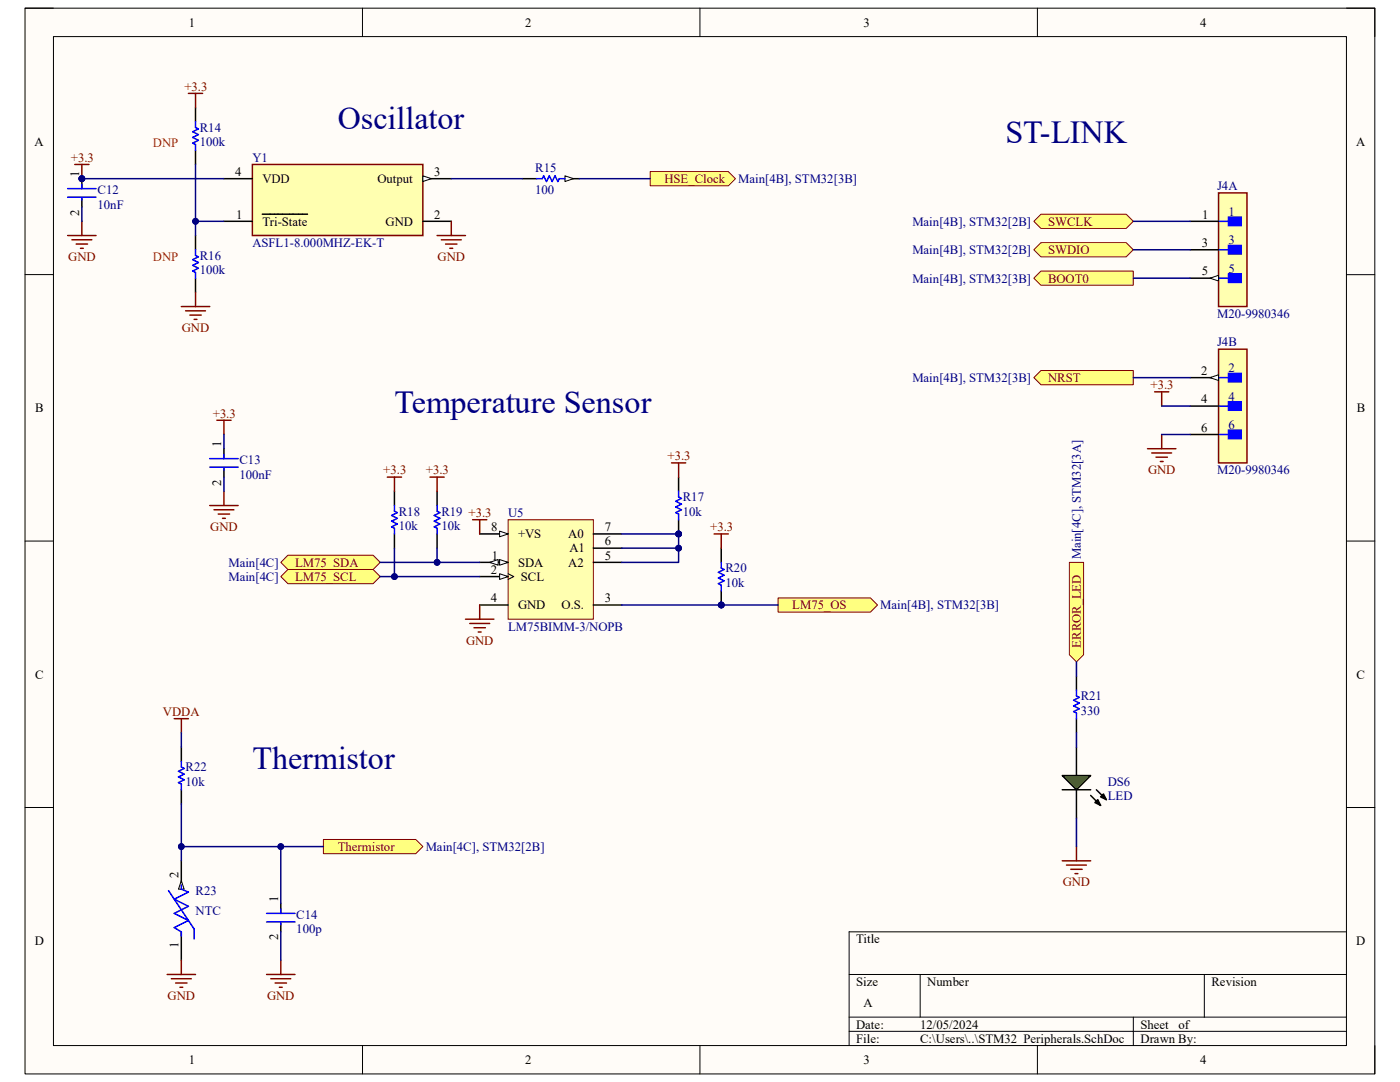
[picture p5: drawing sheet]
<svg xmlns="http://www.w3.org/2000/svg" width="279mm" height="216mm" viewBox="0 0 279 216" stroke-linecap="round" stroke-linejoin="round" font-family="sans-serif">
<path d="M5 1.6h269.4v212.7h-269.4z" fill-rule="evenodd" fill="#fffcf8"/>
<path d="M5 1.6h269.4v212.7h-269.4z" fill="none" stroke="#000" stroke-width=".2"/>
<path d="M10.7 7.3h258v201.3h-258z" fill-rule="evenodd" fill="#fffcf8"/>
<g fill="none" stroke="#000" stroke-width=".2">
<path d="M5 1.6h5.7M10.7 7.3h258v201.3h-258zM72.3 1.6v5.7M139.7 1.6v5.7M207 1.6v5.7M268.7 1.6h5.7v5.7M5 54.8h5.7M268.7 54.8h5.7M5 108h5.7M268.7 108h5.7M5 161.1h5.7M268.7 161.1h5.7"/>
<path d="M169.5 194.4h99.2M183.6 194.4v8.6M240.3 194.4v8.6M268.7 185.9h-99.2v22.7M72.3 208.6v5.7M139.7 208.6v5.7M169.5 203h99.2M169.5 205.8h99.2M207 208.6v5.7M226.2 203v5.6M274.4 208.6v5.7"/>
</g>
<path d="M50.4 32.8h34v14.2h-34z" fill-rule="evenodd" fill="#ffffb0"/>
<path d="M50.4 32.8h34v14.2h-34z" fill="none" stroke="#800000" stroke-width=".3"/>
<path d="M44.7 35.7h5.7M84.4 35.7h5.7M44.7 44.2h5.7M52.3 42.7h9.1" fill="none" stroke="#000" stroke-width=".3"/>
<path d="M84.4 35.1l1.7 .6-1.7 .5z" fill="#f8fcff"/>
<path d="M84.4 35.1l1.7 .6-1.7 .5z" fill="none" stroke="#000" stroke-width=".2"/>
<path d="M84.4 44.2h5.7" fill="none" stroke="#000" stroke-width=".3"/>
<circle cx="16.3" cy="35.7" r=".57" fill="#000080"/>
<circle cx="16.3" cy="35.7" r=".57" fill="none" stroke="#000080" stroke-width=".2"/>
<path d="M16.3 35.7v1.9" fill="none" stroke="#000" stroke-width=".3"/>
<circle cx="16.3" cy="35.7" r=".57" fill="#000080"/>
<circle cx="16.3" cy="35.7" r=".57" fill="none" stroke="#000080" stroke-width=".2"/>
<path d="M16.3 39.6v1.7" fill="none" stroke="#000" stroke-width=".3"/>
<path d="M13.5 37.6h5.7M13.5 39.3h5.7M16.3 36.8v.8M16.3 39.6v.3" fill="none" stroke="#00f" stroke-width=".3"/>
<path d="M129.8 34.2h15.6l1.4 1.5-1.4 1.4h-15.6z" fill-rule="evenodd" fill="#ffff80"/>
<path d="M129.8 34.2h15.6l1.4 1.5-1.4 1.4h-15.6z" fill="none" stroke="#800000" stroke-width=".2"/>
<path d="M112.7 35.7h2.9" fill="none" stroke="#000" stroke-width=".3"/>
<path d="M112.7 35.1l1.7 .6-1.7 .5z" fill="#f8fcff"/>
<path d="M112.7 35.1l1.7 .6-1.7 .5z" fill="none" stroke="#000" stroke-width=".2"/>
<path d="M39 21.5v2.8M39 30v2.8M104.2 35.7h2.9M39 47v2.8M39 55.5v2.8" fill="none" stroke="#000" stroke-width=".3"/>
<path d="M39 24.3v1.1l.6 .3-1.1 .6 1.1 .6-1.1 .5 1.1 .6-1.1 .6 .5 .2v1.2M107.1 35.7h1.1l.3-.6 .6 1.1 .5-1.1 .6 1.1 .6-1.1 .5 1.1 .3-.5h1.1M39 49.8v1.2l.6 .2-1.1 .6 1.1 .6-1.1 .5 1.1 .6-1.1 .6 .5 .3v1.1" fill="none" stroke="#00f" stroke-width=".3"/>
<path d="M37.6 18.6h2.8M39 18.6v2.9M14.9 32.8h2.9M16.3 32.8v2.9" fill="none" stroke="#800000" stroke-width=".3"/>
<circle cx="16.3" cy="35.7" r=".57" fill="#000080"/>
<circle cx="16.3" cy="35.7" r=".57" fill="none" stroke="#000080" stroke-width=".2"/>
<g fill="none" stroke="#800000" stroke-width=".3">
<path d="M13.5 47h5.7M14.4 47.8h3.9M15.2 48.7h2.3M16.1 49.5h.5M16.3 44.2v2.8M39 58.3v2.9M87.2 47h5.7M88.1 47.8h3.9M88.9 48.7h2.3M89.8 49.5h.5M90.1 44.2v2.8M36.2 61.2h5.7"/>
<path d="M37 62h4M37.9 62.9h2.3M38.7 63.7h.6"/>
</g>
<path d="M207.7 42.7h17.1l1.4 1.5-1.4 1.4h-17.1l-1.4-1.4z" fill-rule="evenodd" fill="#ffff80"/>
<path d="M207.7 42.7h17.1l1.4 1.5-1.4 1.4h-17.1l-1.4-1.4z" fill="none" stroke="#800000" stroke-width=".2"/>
<path d="M207.7 48.4h17.1l1.4 1.4-1.4 1.5h-17.1l-1.4-1.5z" fill-rule="evenodd" fill="#ffff80"/>
<path d="M207.7 48.4h17.1l1.4 1.4-1.4 1.5h-17.1l-1.4-1.5z" fill="none" stroke="#800000" stroke-width=".2"/>
<path d="M207.7 54.1h18.5v2.8h-18.5l-1.4-1.4z" fill-rule="evenodd" fill="#ffff80"/>
<path d="M207.7 54.1h18.5v2.8h-18.5l-1.4-1.4z" fill="none" stroke="#800000" stroke-width=".2"/>
<path d="M206.3 75.4l1.4-1.5h18.5v2.9h-18.5z" fill-rule="evenodd" fill="#ffff80"/>
<path d="M206.3 75.4l1.4-1.5h18.5v2.9h-18.5z" fill="none" stroke="#800000" stroke-width=".2"/>
<path d="M243.2 38.5h5.7v22.7h-5.7z" fill-rule="evenodd" fill="#ffffb0"/>
<path d="M243.2 38.5h5.7v22.7h-5.7z" fill="none" stroke="#800000" stroke-width=".3"/>
<path d="M245.2 43.3h2.5v1.7h-2.5z" fill-rule="evenodd" fill="#00f"/>
<path d="M243.2 44.2h2M245.2 43.3h2.5v1.7h-2.5z" fill="none" stroke="#00f" stroke-width=".3"/>
<path d="M245.2 49h2.5v1.7h-2.5z" fill-rule="evenodd" fill="#00f"/>
<path d="M243.2 49.8h2M245.2 49h2.5v1.7h-2.5z" fill="none" stroke="#00f" stroke-width=".3"/>
<path d="M245.2 54.7h2.5v1.7h-2.5z" fill-rule="evenodd" fill="#00f"/>
<path d="M243.2 55.5h2M245.2 54.7h2.5v1.7h-2.5z" fill="none" stroke="#00f" stroke-width=".3"/>
<path d="M237.5 44.2h5.7M237.5 49.8h5.7M237.5 55.5h5.7" fill="none" stroke="#000" stroke-width=".3"/>
<path d="M241.5 55.5l1.7-.6v1.2z" fill="#f8fcff"/>
<path d="M241.5 55.5l1.7-.6v1.2z" fill="none" stroke="#000" stroke-width=".2"/>
<path d="M243.2 69.7h5.7v22.7h-5.7z" fill-rule="evenodd" fill="#ffffb0"/>
<path d="M243.2 69.7h5.7v22.7h-5.7z" fill="none" stroke="#800000" stroke-width=".3"/>
<path d="M245.2 74.5h2.5v1.7h-2.5z" fill-rule="evenodd" fill="#00f"/>
<path d="M243.2 75.4h2M245.2 74.5h2.5v1.7h-2.5z" fill="none" stroke="#00f" stroke-width=".3"/>
<path d="M245.2 80.2h2.5v1.7h-2.5z" fill-rule="evenodd" fill="#00f"/>
<path d="M243.2 81h2M245.2 80.2h2.5v1.7h-2.5z" fill="none" stroke="#00f" stroke-width=".3"/>
<path d="M245.2 85.8h2.5v1.7h-2.5z" fill-rule="evenodd" fill="#00f"/>
<path d="M243.2 86.7h2M245.2 85.8h2.5v1.7h-2.5z" fill="none" stroke="#00f" stroke-width=".3"/>
<path d="M237.5 75.4h5.7" fill="none" stroke="#000" stroke-width=".3"/>
<path d="M241.5 75.4l1.7-.6v1.1z" fill="#f8fcff"/>
<path d="M241.5 75.4l1.7-.6v1.1z" fill="none" stroke="#000" stroke-width=".2"/>
<path d="M237.5 81h5.7M237.5 86.7h5.7" fill="none" stroke="#000" stroke-width=".3"/>
<path d="M230.4 78.2h2.9M231.8 78.2v2.8M229 89.5h5.7M229.9 90.4h3.9M230.7 91.2h2.3M231.6 92.1h.5M231.8 86.7v2.8" fill="none" stroke="#800000" stroke-width=".3"/>
<path d="M101.4 103.7h17v19.9h-17z" fill-rule="evenodd" fill="#ffffb0"/>
<path d="M101.4 103.7h17v19.9h-17z" fill="none" stroke="#800000" stroke-width=".2"/>
<path d="M95.7 112.2h5.7" fill="none" stroke="#000" stroke-width=".3"/>
<path d="M99.7 111.6l1.7 .6-1.7 .6z" fill="#f8fcff"/>
<path d="M99.7 111.6l1.7 .6-1.7 .6z" fill="none" stroke="#000" stroke-width=".2"/>
<path d="M97.7 112.2l1.7-.6v1.2z" fill="#f8fcff"/>
<path d="M97.7 112.2l1.7-.6v1.2z" fill="none" stroke="#000" stroke-width=".2"/>
<path d="M95.7 115.1h5.7" fill="none" stroke="#000" stroke-width=".3"/>
<path d="M99.7 114.5l1.7 .6-1.7 .5z" fill="#f8fcff"/>
<path d="M99.7 114.5l1.7 .6-1.7 .5zM101.4 114.5l1.1 .6-1.1 .5" fill="none" stroke="#000" stroke-width=".2"/>
<path d="M95.7 106.5h5.7M118.4 112.2h5.7M118.4 109.4h5.7M118.4 106.5h5.7M95.7 120.7h5.7M118.4 120.7h5.7" fill="none" stroke="#000" stroke-width=".3"/>
<path d="M99.7 106l1.7 .5-1.7 .6z" fill="#f8fcff"/>
<path d="M99.7 106l1.7 .5-1.7 .6z" fill="none" stroke="#000" stroke-width=".2"/>
<g fill="none" stroke="#800000" stroke-width=".3">
<path d="M43.3 83.9h2.8M44.7 83.9v2.8M44.7 98v2.9M41.9 100.9h5.6M42.7 101.7h4M43.6 102.6h2.2M44.4 103.4h.6M94.3 103.7h2.8M95.7 103.7v2.8M92.9 123.6h5.7M93.7 124.4h4M94.6 125.3h2.3"/>
<path d="M95.5 126.1h.5M95.7 120.7v2.9"/>
</g>
<path d="M44.7 89.5v2M44.7 93.5v1.7" fill="none" stroke="#000" stroke-width=".3"/>
<path d="M41.9 91.5h5.6M41.9 93.2h5.6M44.7 90.7v.8M44.7 93.5v.3" fill="none" stroke="#00f" stroke-width=".3"/>
<circle cx="135.4" cy="106.5" r=".57" fill="#000080"/>
<circle cx="135.4" cy="106.5" r=".57" fill="none" stroke="#000080" stroke-width=".2"/>
<path d="M135.4 95.2v2.8M135.4 103.7v2.8" fill="none" stroke="#000" stroke-width=".3"/>
<circle cx="135.4" cy="106.5" r=".57" fill="#000080"/>
<circle cx="135.4" cy="106.5" r=".57" fill="none" stroke="#000080" stroke-width=".2"/>
<path d="M135.4 98v1.2l.6 .3-1.1 .5 1.1 .6-1.1 .6 1.1 .5-1.1 .6 .5 .3v1.1" fill="none" stroke="#00f" stroke-width=".3"/>
<path d="M134 92.4h2.8M135.4 92.4v2.8" fill="none" stroke="#800000" stroke-width=".3"/>
<circle cx="143.9" cy="120.7" r=".57" fill="#000080"/>
<circle cx="143.9" cy="120.7" r=".57" fill="none" stroke="#000080" stroke-width=".2"/>
<path d="M143.9 109.4v2.8M143.9 117.9v2.8" fill="none" stroke="#000" stroke-width=".3"/>
<circle cx="143.9" cy="120.7" r=".57" fill="#000080"/>
<circle cx="143.9" cy="120.7" r=".57" fill="none" stroke="#000080" stroke-width=".2"/>
<path d="M143.9 112.2v1.1l.6 .3-1.1 .6 1.1 .6-1.1 .5 1.1 .6-1.1 .6 .5 .3v1.1" fill="none" stroke="#00f" stroke-width=".3"/>
<path d="M142.5 106.5h2.9M143.9 106.5v2.9" fill="none" stroke="#800000" stroke-width=".3"/>
<path d="M155.3 119.3h18.4l1.4 1.4-1.4 1.4h-18.4z" fill-rule="evenodd" fill="#ffff80"/>
<path d="M155.3 119.3h18.4l1.4 1.4-1.4 1.4h-18.4z" fill="none" stroke="#800000" stroke-width=".2"/>
<path d="M78.7 98v2.9M87.2 98v2.9M78.7 106.5v2.9M87.2 106.5v2.9" fill="none" stroke="#000" stroke-width=".3"/>
<path d="M78.7 100.9v1.1l.6 .3-1.1 .6 1.1 .5-1.1 .6 1.1 .6-1.1 .5 .5 .3v1.1M87.2 100.9v1.1l.6 .3-1.1 .6 1.1 .5-1.1 .6 1.1 .6-1.1 .5 .5 .3v1.1" fill="none" stroke="#00f" stroke-width=".3"/>
<path d="M77.3 95.2h2.8M78.7 95.2v2.8M85.8 95.2h2.8M87.2 95.2v2.8" fill="none" stroke="#800000" stroke-width=".3"/>
<path d="M57.5 110.8h17l1.4 1.4-1.4 1.4h-17l-1.5-1.4z" fill-rule="evenodd" fill="#ffff80"/>
<path d="M57.5 110.8h17l1.4 1.4-1.4 1.4h-17l-1.5-1.4z" fill="none" stroke="#800000" stroke-width=".2"/>
<path d="M57.5 113.6h17l1.4 1.5-1.4 1.4h-17l-1.5-1.4z" fill-rule="evenodd" fill="#ffff80"/>
<path d="M57.5 113.6h17l1.4 1.5-1.4 1.4h-17l-1.5-1.4z" fill="none" stroke="#800000" stroke-width=".2"/>
<path d="M214.8 149.1v5.6M214.8 157.6v5.7" fill="none" stroke="#000" stroke-width=".3"/>
<path d="M212 154.7h5.7l-2.9 2.9z" fill="#00bf00"/>
<path d="M214.8 134.9v2.8M212 154.7h5.7l-2.9 2.9zM212 157.6h5.7M214.8 143.4v2.8M217.7 158.7l1.9 2M218.8 157.6l2 2M219.6 159l.6-.6 .6 1.2zM218.5 160.1l.6-.5 .5 1.1z" fill="none" stroke="#000" stroke-width=".3"/>
<path d="M219.6 159l.6-.6 .6 1.2zM218.5 160.1l.6-.5 .5 1.1z" fill="#000"/>
<path d="M214.8 137.7v1.2l.6 .2-1.1 .6 1.1 .6-1.1 .6 1.1 .5-1.1 .6 .5 .3v1.1" fill="none" stroke="#00f" stroke-width=".3"/>
<path d="M212 171.8h5.7M212.8 172.6h4M213.7 173.5h2.3M214.5 174.3h.6M214.8 168.9v2.9" fill="none" stroke="#800000" stroke-width=".3"/>
<path d="M213.4 112.2h2.8v18.5l-1.4 1.4-1.4-1.4z" fill-rule="evenodd" fill="#ffff80"/>
<path d="M213.4 112.2h2.8v18.5l-1.4 1.4-1.4-1.4z" fill="none" stroke="#800000" stroke-width=".2"/>
<path d="M16.3 35.7h28.4" fill="none" stroke="#000080" stroke-width=".3"/>
<circle cx="16.3" cy="35.7" r=".57" fill="#000080"/>
<circle cx="16.3" cy="35.7" r=".57" fill="none" stroke="#000080" stroke-width=".2"/>
<path d="M39 32.8v11.4h5.7M90.1 35.7h14.1M115.6 35.7h14.2" fill="none" stroke="#000080" stroke-width=".3"/>
<circle cx="39" cy="44.2" r=".57" fill="#000080"/>
<circle cx="39" cy="44.2" r=".57" fill="none" stroke="#000080" stroke-width=".2"/>
<path d="M39 44.2v2.8" fill="none" stroke="#000080" stroke-width=".3"/>
<circle cx="39" cy="44.2" r=".57" fill="#000080"/>
<circle cx="39" cy="44.2" r=".57" fill="none" stroke="#000080" stroke-width=".2"/>
<path d="M16.3 41.3v2.9M226.2 49.8h11.3M226.2 55.5h11.3M226.2 44.2h11.3M226.2 75.4h11.3M44.7 86.7v2.8M44.7 95.2v2.8M231.8 86.7h5.7M231.8 81h5.7M124.1 106.5h11.3" fill="none" stroke="#000080" stroke-width=".3"/>
<circle cx="135.4" cy="106.5" r=".57" fill="#000080"/>
<circle cx="135.4" cy="106.5" r=".57" fill="none" stroke="#000080" stroke-width=".2"/>
<path d="M78.7 109.4v5.7h17" fill="none" stroke="#000080" stroke-width=".3"/>
<circle cx="78.7" cy="115.1" r=".57" fill="#000080"/>
<circle cx="78.7" cy="115.1" r=".57" fill="none" stroke="#000080" stroke-width=".2"/>
<path d="M87.2 109.4v2.8h8.5" fill="none" stroke="#000080" stroke-width=".3"/>
<circle cx="87.2" cy="112.2" r=".57" fill="#000080"/>
<circle cx="87.2" cy="112.2" r=".57" fill="none" stroke="#000080" stroke-width=".2"/>
<path d="M75.9 112.2h11.3" fill="none" stroke="#000080" stroke-width=".3"/>
<circle cx="87.2" cy="112.2" r=".57" fill="#000080"/>
<circle cx="87.2" cy="112.2" r=".57" fill="none" stroke="#000080" stroke-width=".2"/>
<path d="M75.9 115.1h2.8" fill="none" stroke="#000080" stroke-width=".3"/>
<circle cx="78.7" cy="115.1" r=".57" fill="#000080"/>
<circle cx="78.7" cy="115.1" r=".57" fill="none" stroke="#000080" stroke-width=".2"/>
<path d="M135.4 106.5v2.9h-11.3" fill="none" stroke="#000080" stroke-width=".3"/>
<circle cx="135.4" cy="106.5" r=".57" fill="#000080"/>
<circle cx="135.4" cy="106.5" r=".57" fill="none" stroke="#000080" stroke-width=".2"/>
<circle cx="135.4" cy="109.4" r=".57" fill="#000080"/>
<circle cx="135.4" cy="109.4" r=".57" fill="none" stroke="#000080" stroke-width=".2"/>
<path d="M135.4 109.4v2.8h-11.3" fill="none" stroke="#000080" stroke-width=".3"/>
<circle cx="135.4" cy="109.4" r=".57" fill="#000080"/>
<circle cx="135.4" cy="109.4" r=".57" fill="none" stroke="#000080" stroke-width=".2"/>
<path d="M124.1 120.7h19.8M214.8 132.1v2.8M214.8 146.2v2.9M214.8 163.3v5.6" fill="none" stroke="#000080" stroke-width=".3"/>
<circle cx="143.9" cy="120.7" r=".57" fill="#000080"/>
<circle cx="143.9" cy="120.7" r=".57" fill="none" stroke="#000080" stroke-width=".2"/>
<path d="M143.9 120.7h11.4" fill="none" stroke="#000080" stroke-width=".3"/>
<circle cx="143.9" cy="120.7" r=".57" fill="#000080"/>
<circle cx="143.9" cy="120.7" r=".57" fill="none" stroke="#000080" stroke-width=".2"/>
<path d="M36.2 171.8v5.6M36.2 185.9v5.7" fill="none" stroke="#000" stroke-width=".3"/>
<path d="M36.2 175.7l.6 1.7h-1.2z" fill="#f8fcff"/>
<path d="M36.2 175.7l.6 1.7h-1.2z" fill="none" stroke="#000" stroke-width=".2"/>
<path d="M36.2 151.9v1.1l.6 .3-1.2 .6 1.2 .6-1.2 .5 1.2 .6-1.2 .6 .6 .2v1.2M33.6 177.7l5.1 7.7v2M36.2 176.6v.8l1.4 .6-2.8 1.4 2.8 1.4-2.8 1.5 2.8 1.4-2.8 1.4 1.4 .8v.9" fill="none" stroke="#00f" stroke-width=".3"/>
<path d="M36.2 149.1v2.8M36.2 157.6v2.8" fill="none" stroke="#000" stroke-width=".3"/>
<path d="M34.8 143.4h2.8M36.2 143.4v2.8" fill="none" stroke="#800000" stroke-width=".3"/>
<path d="M36.2 146.2v2.9M36.2 160.4v11.4" fill="none" stroke="#000080" stroke-width=".3"/>
<circle cx="36.2" cy="168.9" r=".57" fill="#000080"/>
<circle cx="36.2" cy="168.9" r=".57" fill="none" stroke="#000080" stroke-width=".2"/>
<path d="M33.4 194.4h5.6M34.2 195.3h4M35.1 196.2h2.2M35.9 197h.6M36.2 191.6v2.8M53.2 194.4h5.7M54 195.3h4M54.9 196.2h2.3M55.8 197h.5M56 191.6v2.8" fill="none" stroke="#800000" stroke-width=".3"/>
<path d="M56 180.3v2M56 184.2v1.7" fill="none" stroke="#000" stroke-width=".3"/>
<path d="M53.2 182.3h5.7M53.2 184h5.7M56 181.4v.9M56 184.2v.3" fill="none" stroke="#00f" stroke-width=".3"/>
<path d="M36.2 168.9h19.8v11.4M56 185.9v5.7" fill="none" stroke="#000080" stroke-width=".3"/>
<circle cx="36.2" cy="168.9" r=".57" fill="#000080"/>
<circle cx="36.2" cy="168.9" r=".57" fill="none" stroke="#000080" stroke-width=".2"/>
<circle cx="56" cy="168.9" r=".57" fill="#000080"/>
<circle cx="56" cy="168.9" r=".57" fill="none" stroke="#000080" stroke-width=".2"/>
<path d="M64.5 167.5h18.5l1.4 1.4-1.4 1.4h-18.5z" fill-rule="evenodd" fill="#ffff80"/>
<path d="M64.5 167.5h18.5l1.4 1.4-1.4 1.4h-18.5z" fill="none" stroke="#800000" stroke-width=".2"/>
<path d="M56 168.9h8.5" fill="none" stroke="#000080" stroke-width=".3"/>
<circle cx="56" cy="168.9" r=".57" fill="#000080"/>
<circle cx="56" cy="168.9" r=".57" fill="none" stroke="#000080" stroke-width=".2"/>
<g font-size="6.4" fill="#000080">
<text x="67.4" y="25.8">Oscillator</text>
<text x="200.7" y="28.6">ST-LINK</text>
<text x="78.7" y="82.5">Temperature Sensor</text>
<text x="50.4" y="153.4">Thermistor</text>
</g>
<g font-size="2.5">
<text x="37.7" y="5.3">1</text>
<text x="104.8" y="5.3">2</text>
<text x="172.3" y="5.3">3</text>
<text x="239.5" y="5.3">4</text>
<text x="6.9" y="29.1">A</text>
<text x="270.6" y="29.1">A</text>
<text x="15.8" y="35.3" transform="rotate(-90 15.8 35.3)">1</text>
<text x="46.9" y="35.1">4</text>
<text x="86.7" y="35.1">3</text>
<text x="52.4" y="36.5">VDD</text>
<text x="75.3" y="36.5">Output</text>
<text x="15.8" y="43.1" transform="rotate(-90 15.8 43.1)">2</text>
<text x="47.1" y="43.6">1</text>
<text x="52.4" y="45">Tri-State</text>
<text x="77" y="45">GND</text>
<text x="86.7" y="43.6">2</text>
<text x="239.9" y="43.6">1</text>
<text x="239.9" y="49.3">3</text>
<text x="239.8" y="54.9">5</text>
<text x="239.7" y="74.8">2</text>
<text x="7" y="82.3">B</text>
<text x="239.7" y="80.5">4</text>
<text x="270.8" y="82.3">B</text>
<text x="44.2" y="89.2" transform="rotate(-90 44.2 89.2)">1</text>
<text x="239.7" y="86.1">6</text>
<text x="44.2" y="96.9" transform="rotate(-90 44.2 96.9)">2</text>
<text x="98" y="106">8</text>
<text x="103.4" y="107.4">+VS</text>
<text x="113.4" y="107.4">A0</text>
<text x="120.7" y="106">7</text>
<text x="98.2" y="111.7">1</text>
<text x="103.4" y="113.1">SDA</text>
<text x="113.4" y="113.1">A2</text>
<text x="113.6" y="110.2">A1</text>
<text x="120.7" y="111.7">5</text>
<text x="120.7" y="108.8">6</text>
<text x="98" y="114.5">2</text>
<text x="104" y="115.9">SCL</text>
<text x="98" y="120.2">4</text>
<text x="103.4" y="121.6">GND</text>
<text x="112.1" y="121.6">O.S.</text>
<text x="120.7" y="120.2">3</text>
<text x="7" y="135.4">C</text>
<text x="270.7" y="135.4">C</text>
<text x="35.6" y="175.2" transform="rotate(-90 35.6 175.2)">2</text>
<text x="55.5" y="180" transform="rotate(-90 55.5 180)">1</text>
<text x="6.9" y="188.6">D</text>
<text x="35.6" y="189.2" transform="rotate(-90 35.6 189.2)">1</text>
<text x="55.5" y="187.7" transform="rotate(-90 55.5 187.7)">2</text>
<text x="170.9" y="188.2">Title</text>
<text x="270.7" y="188.6">D</text>
<text x="170.9" y="196.7">Size</text>
<text x="185" y="196.7">Number</text>
<text x="241.8" y="196.7">Revision</text>
<text x="172.3" y="201">A</text>
<text x="170.9" y="205.2">Date:</text>
<text x="170.9" y="208.1">File:</text>
<text x="183.6" y="205.2">12/05/2024</text>
<text x="183.7" y="208.1">C:\Users\..\STM32_Peripherals.SchDoc</text>
<text x="227.6" y="208.1">Drawn By:</text>
<text x="227.6" y="205.2">Sheet</text>
<text x="235.2" y="205.2">of</text>
<text x="37.7" y="212.3">1</text>
<text x="104.8" y="212.3">2</text>
<text x="172.3" y="212.3">3</text>
<text x="239.5" y="212.3">4</text>
</g>
<g font-size="2.5" fill="#800000">
<text x="36.8" y="18.1">+3.3</text>
<text x="14.1" y="32.3">+3.3</text>
<text x="132.6" y="36.5">HSE_Clock</text>
<text x="209.2" y="45">SWCLK</text>
<text x="13.6" y="52.1">GND</text>
<text x="87.3" y="52.1">GND</text>
<text x="209.2" y="50.7">SWDIO</text>
<text x="209.2" y="56.4">BOOT0</text>
<text x="36.3" y="66.3">GND</text>
<text x="209.2" y="76.2">NRST</text>
<text x="229.6" y="77.6">+3.3</text>
<text x="42.5" y="83.3">+3.3</text>
<text x="76.5" y="94.7">+3.3</text>
<text x="85" y="94.7">+3.3</text>
<text x="133.2" y="91.8">+3.3</text>
<text x="229.1" y="94.7">GND</text>
<text x="42" y="106">GND</text>
<text x="141.7" y="106">+3.3</text>
<text x="58.9" y="113.1">LM75_SDA</text>
<text x="58.9" y="115.9">LM75_SCL</text>
<text x="158.1" y="121.6">LM75_OS</text>
<text x="93" y="128.7">GND</text>
<text x="215.7" y="129.2" transform="rotate(-90 215.7 129.2)">ERROR_LED</text>
<text x="32.5" y="142.9">VDDA</text>
<text x="67.4" y="169.8">Thermistor</text>
<text x="212.1" y="176.9">GND</text>
<text x="33.4" y="199.6">GND</text>
<text x="53.3" y="199.6">GND</text>
</g>
<g font-size="2.5" fill="#f00">
<text x="30.5" y="29.4">DNP</text>
<text x="30.5" y="52.1">DNP</text>
</g>
<g font-size="2.5" fill="#000080">
<text x="39.9" y="26.3">R14</text>
<text x="39.9" y="29.2">100k</text>
<text x="50.4" y="32.3">Y1</text>
<text x="106.8" y="34.2">R15</text>
<text x="19.5" y="38.8">C12</text>
<text x="19.5" y="41.6">10nF</text>
<text x="106.8" y="38.8">100</text>
<text x="147.3" y="36.5">Main[4B], STM32[3B]</text>
<text x="242.9" y="37.9">J4A</text>
<text x="182.1" y="45">Main[4B], STM32[2B]</text>
<text x="245.2" y="43.1">1</text>
<text x="39.9" y="51.8">R16</text>
<text x="50.4" y="49.3">ASFL1-8.000MHZ-EK-T</text>
<text x="182.1" y="50.7">Main[4B], STM32[2B]</text>
<text x="245.2" y="48.7">3</text>
<text x="39.9" y="54.7">100k</text>
<text x="182.1" y="56.4">Main[4B], STM32[3B]</text>
<text x="245.2" y="54.4">5</text>
<text x="242.9" y="63.5">M20-9980346</text>
<text x="242.9" y="69.1">J4B</text>
<text x="182.1" y="76.2">Main[4B], STM32[3B]</text>
<text x="245.2" y="74.3">2</text>
<text x="245.2" y="79.9">4</text>
<text x="245.2" y="85.6">6</text>
<text x="47.8" y="92.7">C13</text>
<text x="47.8" y="95.5">100nF</text>
<text x="242.9" y="94.7">M20-9980346</text>
<text x="136.3" y="100">R17</text>
<text x="79.6" y="102.9">R18</text>
<text x="79.6" y="105.7">10k</text>
<text x="88.1" y="102.9">R19 +3.3</text>
<text x="88.1" y="105.7">10k</text>
<text x="101.4" y="103.2">U5</text>
<text x="136.3" y="102.9">10k</text>
<text x="45.6" y="113.1">Main[4C]</text>
<text x="215.7" y="111.6" transform="rotate(-90 215.7 111.6)">Main[4C], STM32[3A]</text>
<text x="45.6" y="115.9">Main[4C]</text>
<text x="144.8" y="114.2">R20</text>
<text x="144.8" y="117.1">10k</text>
<text x="101.4" y="125.9">LM75BIMM-3/NOPB</text>
<text x="175.7" y="121.6">Main[4B], STM32[3B]</text>
<text x="215.7" y="139.7">R21</text>
<text x="215.7" y="142.6">330</text>
<text x="37" y="153.9">R22</text>
<text x="37" y="156.8">10k</text>
<text x="221.1" y="156.8">DS6</text>
<text x="221.1" y="159.6">LED</text>
<text x="85" y="169.8">Main[4C], STM32[2B]</text>
<text x="39" y="178.6">R23</text>
<text x="39" y="182.5">NTC</text>
<text x="59.1" y="183.4">C14</text>
<text x="59.1" y="186.2">100p</text>
</g>
</svg>
